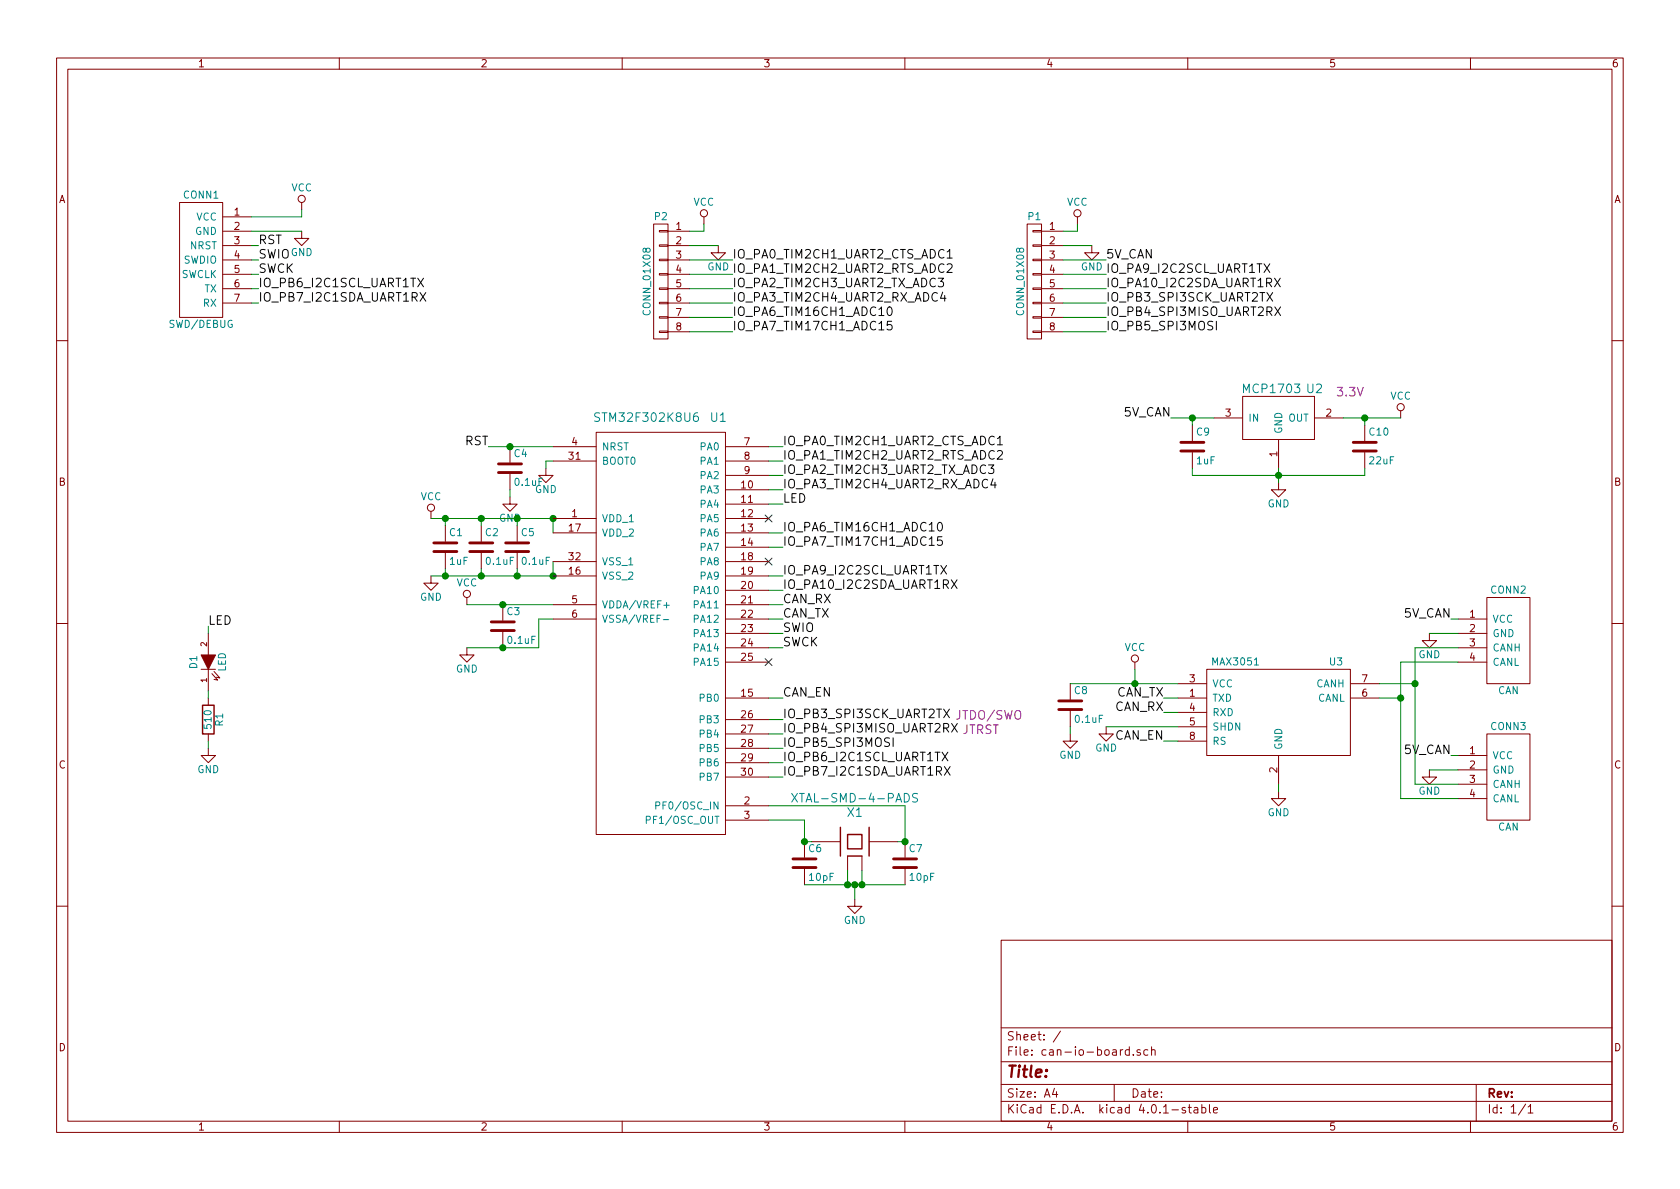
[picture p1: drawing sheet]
<svg xmlns="http://www.w3.org/2000/svg" width="297mm" height="210mm" viewBox="0 0 297 210" stroke-linecap="round" stroke-linejoin="round" font-family="sans-serif">
<g fill="none" stroke="#840000" stroke-width=".18">
<path d="M10 10.3h277v189.9h-277zM12 12.2h273v186.1h-273zM60 10.3v1.9M110 10.3v1.9M160 10.3v1.9M210 10.3v1.9M260 10.3v1.9M31.7 35.8h7.7v20.3h-7.7zM39.4 38.3h5M53.3 35.8v1.3M115.6 39.6h2.5v20.3h-2.5zM124.5 38.3v1.3"/>
<path d="M181.6 39.6h2.5v20.3h-2.5zM190.5 38.3v1.3M39.4 40.9h5M39.4 43.4h5M39.4 46h5M39.4 48.5h5M39.4 51h5M39.4 53.6h5M53.3 40.9v1.3h1.3l-1.3 1.2-1.2-1.2h1.2M116.6 58.5h1.5v.3h-1.5zM116.6 56h1.5v.3h-1.5zM116.6 53.5h1.5v.2h-1.5z"/>
<path d="M116.6 50.9h1.5v.3h-1.5zM116.6 48.4h1.5v.2h-1.5zM116.6 45.8h1.5v.3h-1.5zM116.6 43.3h1.5v.3h-1.5zM116.6 40.8h1.5v.2h-1.5zM118.1 40.9h3.8M118.1 43.4h3.8M118.1 46h3.8M118.1 48.5h3.8M118.1 51h3.8M118.1 53.6h3.8M118.1 56.1h3.8"/>
<path d="M118.1 58.7h3.8M127 43.4v1.3h-1.3l1.3 1.3 1.3-1.3h-1.3M182.6 58.5h1.5v.3h-1.5zM182.6 56h1.5v.3h-1.5zM182.6 53.5h1.5v.2h-1.5zM182.6 50.9h1.5v.3h-1.5zM182.6 48.4h1.5v.2h-1.5zM182.6 45.8h1.5v.3h-1.5zM182.6 43.3h1.5v.3h-1.5zM182.6 40.8h1.5v.2h-1.5zM184.1 40.9h3.9M184.1 43.4h3.9"/>
<path d="M184.1 46h3.9M184.1 48.5h3.9M184.1 51h3.9M184.1 53.6h3.9M184.1 56.1h3.9M184.1 58.7h3.9M193 43.4v1.3h-1.2l1.2 1.3 1.3-1.3h-1.3M10 60.2h2M90.2 79v2.8M97.8 79h7.6M105.4 76.4h22.9v71.2h-22.9zM128.3 79h7.6"/>
<path d="M210.8 75.2v2.8M214.6 73.9h5.1M219.7 70.1h12.7v7.6h-12.7zM226.1 77.7v5.1M232.4 73.9h5.1M241.3 75.2v2.8M247.6 72.6v1.3M285 60.2h2M76.2 90.4v1.3M78.7 93v2.8M78.7 97.8v2.8M85.1 93v2.8"/>
<path d="M85.1 97.8v2.8M90.2 87.9v1.2h1.2l-1.2 1.3-1.3-1.3h1.3M90.2 83.8v2.8M91.4 93v2.8M91.4 97.8v2.8M96.5 82.8v1.3h1.3l-1.3 1.2-1.3-1.2h1.3M97.8 91.7h7.6M97.8 81.5h7.6M97.8 99.3h7.6M97.8 94.2h7.6M128.3 91.7h7.6M128.3 81.5h7.6"/>
<path d="M128.3 84.1h7.6M128.3 86.6h7.6M128.3 89.1h7.6M128.3 99.3h7.6M128.3 94.2h7.6M128.3 96.8h7.6M210.8 80v2.8M226.1 85.3v1.3h1.2l-1.2 1.3-1.3-1.3h1.3M241.3 80v2.8M10 110.3h2M35.6 118.4h2.5M36.8 112v3.8"/>
<path d="M36.8 118.4v3.8M37.5 119.1l1 1.2-.7-.2M37.8 118.7l1.1 1.2-.7-.1M76.2 101.8v1.3h1.3l-1.3 1.3-1.3-1.3h1.3M82.5 114.5v1.3h1.3l-1.3 1.3-1.2-1.3h1.2M82.5 105.7v1.2M88.9 106.9v2.8M88.9 111.8v2.7M97.8 109.5h7.6M97.8 106.9h7.6M97.8 101.8h7.6M128.3 109.5h7.6"/>
<path d="M128.3 112h7.6M128.3 114.5h7.6M128.3 117.1h7.6M128.3 106.9h7.6M128.3 104.4h7.6M128.3 101.8h7.6M200.7 117.1v1.3M213.4 118.4h25.4v15.2h-25.4zM252.7 112v1.3h1.3l-1.3 1.2-1.2-1.2h1.2M257.8 109.5h5.1M257.8 112h5.1M257.8 114.5h5.1"/>
<path d="M257.8 117.1h5.1M262.9 105.7h7.6v15.2h-7.6zM285 110.3h2M36.8 132.3v1.3h1.3l-1.3 1.3-1.2-1.3h1.2M36.8 123.4v1.3M36.8 129.8v1.3M128.3 123.4h7.6M128.3 137.4h7.6M128.3 127.2h7.6M128.3 129.8h7.6M128.3 132.3h7.6M128.3 134.9h7.6"/>
<path d="M189.2 129.8v1.3h1.3l-1.3 1.2-1.2-1.2h1.2M189.2 120.9v2.8M189.2 125.7v2.8M195.6 128.5v1.3h1.2l-1.2 1.3-1.3-1.3h1.3M208.3 123.4h5.1M208.3 120.9h5.1M208.3 126h5.1M208.3 128.5h5.1M208.3 131.1h5.1M226.1 139.9v1.3h1.2l-1.2 1.3-1.3-1.3h1.3M226.1 133.6v5.1M238.8 123.4h5"/>
<path d="M238.8 120.9h5M252.7 136.1v1.3h1.3l-1.3 1.3-1.2-1.3h1.2M257.8 133.6h5.1M257.8 136.1h5.1M257.8 138.7h5.1M262.9 129.8h7.6v15.2h-7.6zM128.3 142.5h7.6M128.3 145h7.6M142.2 148.8v2.8M142.2 153.7v2.8M143.5 148.8h5.1M149.9 151.4v2.5"/>
<path d="M151.1 159v1.3h1.3l-1.3 1.2-1.2-1.2h1.2M152.4 151.4v2.5M153.7 148.8h5M160 148.8v2.8M160 153.7v2.8M257.8 141.2h5.1M10 160.2h2M177 166.3h108v32h-108zM285 160.2h2M60 198.3v1.9M110 198.3v1.9M160 198.3v1.9"/>
<path d="M177 194.8h108M177 191.8h108M177 187.8h108M177 181.8h108M186.4 192.5l-.3 1h.9M186.8 193v1M187.5 182.3l-1.3 2M197 191.8v3M199.7 185.7l-.5-.1-.2 .3v.6l.2 .1 .5-.1M199.7 185.1v1.5M200.4 186.5v.1M201.6 185.7a.37 .37 0 0 0-.6 .1l.1 .2 .5 .2 .1 .1-.3 .3-.4-.1"/>
<path d="M202.9 185.7l-.4-.1-.3 .3 .1 .6 .2 .1 .4-.1M203.6 185.7l.2-.1 .4 .1v.9M203.6 185.1v1.5M209.6 195.9a.37 .37 0 0 0-.6 .1l.1 .3 .5 .1 .1 .1-.3 .3-.4-.1M210 198.3v1.9M210.1 195.8h.5M210.3 195.3v1.3l.3 .2M211.2 195.9h.5l.1 .9M211.8 196.2l-.5 .1-.2 .2 .2 .3 .5-.1M212.5 195.9l.4-.1 .3 .3-.1 .6h-.6M212.5 195.3v1.5M213.8 195.3v1.3l.2 .2"/>
<path d="M214.6 196.3l.7-.1-.1-.3-.4-.1-.2 .2v.7h.6M260 198.3v1.9M261 191.8v6.5M269.7 195.2l-1.2 2M270.2 195.8l.4-.5v1.5M270.2 196.8h.8"/>
<circle cx="53.3" cy="35.2" r=".63"/>
<circle cx="124.5" cy="37.7" r=".63"/>
<circle cx="190.5" cy="37.7" r=".63"/>
<circle cx="247.6" cy="72" r=".63"/>
<circle cx="76.2" cy="89.8" r=".63"/>
<circle cx="82.5" cy="105" r=".63"/>
<circle cx="200.7" cy="116.5" r=".63"/>
</g>
<path d="M35.8 124.7h2v5.1h-2zM148.6 146.3v5.1M149.9 147.6h2.5v2.5h-2.5zM149.9 151.4h2.5M153.7 146.3v5.1" fill="none" stroke="#840000" stroke-width=".25"/>
<path d="M123.3 73a.62 .62 0 0 0-.7 .7l.1 .7a.48 .48 0 0 0 .8-.2l-.1-.5a.48 .48 0 0 0-.8 .2M117.3 109.6h.9M117.4 107h.9M114.3 145l.6-.1v-.5l-.6-.1v1.3M116 142.5l.6-.1v-.5l-.6-.1v1.3M140 140.3l1 1.5M141 140.3l-1 1.5M162.2 140.4a.62 .62 0 0 0-.8 .1v.4l.8 .3v.5a.62 .62 0 0 1-.9 .1" fill="none" stroke="#008484" stroke-width=".18"/>
<g fill="none" stroke="#840000" stroke-width=".51">
<path d="M208.8 79.8h4.1M208.8 78.2h4.1M239.3 79.8h4M239.3 78.2h4M76.7 97.5h4.1M76.7 96h4.1M83.1 97.5h4M83.1 96h4M88.1 83.6h4.1M88.1 82h4.1M89.4 97.5h4.1M89.4 96h4.1"/>
<path d="M86.9 111.5h4M86.9 110h4M187.2 125.5h4.1M187.2 123.9h4.1M140.2 153.4h4.1M140.2 151.9h4.1M158 153.4h4.1M158 151.9h4.1"/>
</g>
<path d="M35.6 115.8h2.5l-1.3 2.6z" fill="#840000" stroke="#840000" stroke-width=".18"/>
<g fill="none" stroke="#000" stroke-width=".18">
<path d="M73.9 49.2l1 1.5M74.3 51.7l1 1.6M74.9 49.2l-1 1.5M75.3 51.7l-1 1.6M157 54.4l.2-.1a.81 .81 0 0 1 .6 .7 .81 .81 0 0 1-.6 .8l-.2-.2-.2-.4zM157.7 56.8h-.8l-.1 .8 .3-.2 .5 .1 .1 .2v.4l-.3 .2h-.3l-.3-.1M165.9 49.2h.9l-.5 .6 .4 .1 .1 .2v.5l-.3 .1h-.4l-.2-.1M166.7 51.7l-.4 1.1h1M167 52.2v1.1M167.5 46.8l.2-.1h.3l.3 .1 .1 .3-.1 .2-.9 .9h1M167.5 45.6h.9M215.1 56.8v1.5"/>
<path d="M223.5 46.7l1 1.5M224 51.7l1 1.6M224.5 46.7l-1 1.5M225 51.7l-1 1.6M225.3 49.2l1.1 1.5M225.4 54.3l1 1.5M226.4 49.2l-1.1 1.5M226.4 54.3l-1 1.5M176.4 79.8l.2-.1h.3l.3 .1v.3v.2l-.9 .9h.9M176.4 78.7h.8M165.9 92.5l.2-.1a.81 .81 0 0 1 .5 .7 .81 .81 0 0 1-.5 .8l-.2-.2-.2-.4zM166.3 100l1.1 1.5"/>
<path d="M166.5 94.9h-.7l-.1 .8 .3-.2 .5 .1 .1 .2v.4l-.3 .2h-.3l-.3-.1M167.4 100l-1.1 1.5M174.8 82.2h.9l-.5 .6 .4 .1 .1 .2-.1 .5-.2 .1h-.4l-.2-.1M175.6 84.7l-.4 1.1h.9M175.9 85.3v1M168.2 102.5l1 1.6M169.2 102.5l-1 1.6M157.9 130.5v1.5M166.6 133l1 1.5M166.9 125.4l1 1.5M167 135.6l1 1.5M167.6 133l-1 1.5"/>
<path d="M167.9 125.4l-1 1.5M168 135.6l-1 1.5M168.2 127.9l1.1 1.6M169.3 127.9l-1.1 1.6"/>
</g>
<path d="M135.3 91.1l1.2 1.2M135.3 98.7l1.2 1.2M136.5 91.1l-1.2 1.2M136.5 98.7l-1.2 1.2M135.3 116.5l1.2 1.2M136.5 116.5l-1.2 1.2" fill="none" stroke="#000084" stroke-width=".18"/>
<g fill="none" stroke="#008400" stroke-width=".18">
<path d="M53.3 37.1v1.2h-8.9M124.5 39.6v1.3h-2.6M190.5 39.6v1.3h-2.5M44.4 53.6h1.3M44.4 51h1.3M44.4 48.5h1.3M44.4 46h1.3M44.4 43.4h1.3M44.4 40.9h8.9M121.9 58.7h7.6M121.9 56.1h7.6M121.9 53.6h7.6"/>
<path d="M121.9 51h7.6M121.9 48.5h7.6M121.9 46h7.6M121.9 43.4h5.1M188 58.7h7.6M188 56.1h7.6M188 53.6h7.6M188 51h7.6M188 48.5h7.6M188 46h7.6M188 43.4h5M86.4 79h11.4"/>
<path d="M135.9 79h2.5M207 73.9h7.6M210.8 73.9v1.3M237.5 73.9h10.1M241.3 73.9v1.3M76.2 91.7h21.6v2.5M78.7 91.7v1.3M85.1 91.7v1.3M90.2 86.6v1.3M91.4 91.7v1.3M97.8 81.5h-1.3v1.3M97.8 99.3v2.5h-21.6"/>
<path d="M135.9 86.6h2.5M135.9 84.1h2.5M135.9 81.5h2.5M135.9 96.8h2.5M135.9 94.2h2.5M135.9 89.1h2.5M210.8 82.8v1.3h30.5v-1.3M226.1 82.8v2.5M36.8 110.7v1.3M78.7 100.6v1.2M82.5 106.9h15.3M85.1 100.6v1.2"/>
<path d="M91.4 100.6v1.2M97.8 109.5h-2.6v5h-12.7M135.9 104.4h2.5M135.9 101.8h2.5M135.9 106.9h2.5M135.9 109.5h2.5M135.9 114.5h2.5M135.9 112h2.5M200.7 118.4v2.5M252.7 112h5.1M256.5 109.5h1.3M257.8 114.5h-7.6v24.2h7.6"/>
<path d="M257.8 117.1h-10.2v24.1h10.2M36.8 122.2v1.2M36.8 131.1v1.2M135.9 123.4h2.5M135.9 137.4h2.5M135.9 134.9h2.5M135.9 132.3h2.5M135.9 129.8h2.5M135.9 127.2h2.5M189.2 128.5v1.3M189.2 120.9h19.1M195.6 128.5h12.7"/>
<path d="M205.7 123.4h2.6M205.7 131.1h2.6M205.7 126h2.6M226.1 138.7v1.2M243.8 123.4h3.8M243.8 120.9h6.4M252.7 136.1h5.1M256.5 133.6h1.3M135.9 142.5h24.1v6.3h-1.3M135.9 145h6.3v3.8h1.3M142.2 156.5h17.8M149.9 153.9v2.6"/>
<path d="M151.1 156.5v2.5M152.4 153.9v2.6"/>
</g>
<g fill="#008400" stroke="#008400" stroke-width=".25">
<circle cx="78.7" cy="101.8" r=".51"/>
<circle cx="78.7" cy="91.7" r=".51"/>
<circle cx="88.9" cy="106.9" r=".51"/>
<circle cx="88.9" cy="114.5" r=".51"/>
<circle cx="142.2" cy="148.8" r=".51"/>
<circle cx="160" cy="148.8" r=".51"/>
<circle cx="149.9" cy="156.5" r=".51"/>
<circle cx="152.4" cy="156.5" r=".51"/>
<circle cx="151.1" cy="156.5" r=".51"/>
<circle cx="90.2" cy="79" r=".51"/>
<circle cx="85.1" cy="101.8" r=".51"/>
<circle cx="91.4" cy="101.8" r=".51"/>
<circle cx="97.8" cy="101.8" r=".51"/>
<circle cx="85.1" cy="91.7" r=".51"/>
<circle cx="97.8" cy="91.7" r=".51"/>
<circle cx="200.7" cy="120.9" r=".51"/>
<circle cx="241.3" cy="73.9" r=".51"/>
<circle cx="210.8" cy="73.9" r=".51"/>
<circle cx="247.7" cy="123.4" r=".51"/>
<circle cx="250.2" cy="120.9" r=".51"/>
<circle cx="226.1" cy="84.1" r=".51"/>
</g>
<text font-size="2.8" fill="#840000" x="178" y="190.5">Title:</text>
<g font-size="2.1">
<text x="45.7" y="43.2">RST</text>
<text x="45.7" y="45.7">SWIO</text>
<text x="129.5" y="45.7">IO_PA0_TIM2CH1_UART2_CTS_ADC1</text>
<text x="195.6" y="45.7">5V_CAN</text>
<text x="45.7" y="48.3">SWCK</text>
<text x="45.7" y="50.8">IO_PB6_I2C1SCL_UART1TX</text>
<text x="45.7" y="53.3">IO_PB7_I2C1SDA_UART1RX</text>
<text x="129.5" y="48.3">IO_PA1_TIM2CH2_UART2_RTS_ADC2</text>
<text x="129.5" y="50.8">IO_PA2_TIM2CH3_UART2_TX_ADC3</text>
<text x="129.5" y="53.3">IO_PA3_TIM2CH4_UART2_RX_ADC4</text>
<text x="195.6" y="53.3">IO_PB3_SPI3SCK_UART2TX</text>
<text x="195.6" y="48.3">IO_PA9_I2C2SCL_UART1TX</text>
<text x="195.6" y="50.8">IO_PA10_I2C2SDA_UART1RX</text>
<text x="129.5" y="58.4">IO_PA7_TIM17CH1_ADC15</text>
<text x="129.5" y="55.9">IO_PA6_TIM16CH1_ADC10</text>
<text x="195.6" y="58.4">IO_PB5_SPI3MOSI</text>
<text x="195.6" y="55.9">IO_PB4_SPI3MISO_UART2RX</text>
<text x="198.6" y="73.7">5V_CAN</text>
<text x="82.1" y="78.7">RST</text>
<text x="138.4" y="81.3">IO_PA1_TIM2CH2_UART2_RTS_ADC2</text>
<text x="138.4" y="78.7">IO_PA0_TIM2CH1_UART2_CTS_ADC1</text>
<text x="138.4" y="83.8">IO_PA2_TIM2CH3_UART2_TX_ADC3</text>
<text x="138.4" y="88.9">LED</text>
<text x="138.4" y="86.4">IO_PA3_TIM2CH4_UART2_RX_ADC4</text>
<text x="138.4" y="94">IO_PA6_TIM16CH1_ADC10</text>
<text x="138.4" y="101.6">IO_PA9_I2C2SCL_UART1TX</text>
<text x="138.4" y="96.5">IO_PA7_TIM17CH1_ADC15</text>
<text x="138.4" y="106.7">CAN_RX</text>
<text x="138.4" y="104.1">IO_PA10_I2C2SDA_UART1RX</text>
<text x="36.8" y="110.5">LED</text>
<text x="138.4" y="111.8">SWIO</text>
<text x="138.4" y="109.2">CAN_TX</text>
<text x="248.2" y="109.2">5V_CAN</text>
<text x="138.4" y="114.3">SWCK</text>
<text x="138.4" y="123.2">CAN_EN</text>
<text x="197" y="125.7">CAN_RX</text>
<text x="197.3" y="123.2">CAN_TX</text>
<text x="138.4" y="129.5">IO_PB4_SPI3MISO_UART2RX</text>
<text x="138.4" y="127">IO_PB3_SPI3SCK_UART2TX</text>
<text x="197" y="130.8">CAN_EN</text>
<text x="138.4" y="134.6">IO_PB6_I2C1SCL_UART1TX</text>
<text x="138.4" y="137.2">IO_PB7_I2C1SDA_UART1RX</text>
<text x="138.4" y="132.1">IO_PB5_SPI3MOSI</text>
<text x="248.2" y="133.3">5V_CAN</text>
</g>
<g font-size="2.1" fill="#008484">
<text x="220.1" y="69.5">MCP1703</text>
<text x="231.1" y="69.5">U2</text>
<text x="105.8" y="74.6">STM32F302K8U6</text>
<text x="125.7" y="74.6">U1</text>
<text x="141.4" y="141.9">XTAL-SMD-4-PADS</text>
<text x="149.8" y="144.4">X1</text>
</g>
<g font-size="2.1" fill="#840084">
<text x="236.2" y="70.1">3.3V</text>
<text x="168.9" y="127.2">JTDO/SWO</text>
<text x="170.2" y="129.8">JTRST</text>
</g>
<g font-size="2.1" fill="#840000">
<text x="178" y="184">Sheet: /</text>
<text x="178" y="186.7">File: can-io-board.sch</text>
<text x="178" y="196.9">KiCad E.D.A. kicad 4.0.1-stable</text>
<text x="178" y="194.1">Size: A4</text>
<text x="200" y="194.1">Date:</text>
<text x="263" y="194.1">Rev:</text>
<text x="263" y="196.9">Id: 1/1</text>
</g>
<g font-size="1.8" fill="#840000">
<text x="35" y="11.9">1</text>
<text x="85" y="11.9">2</text>
<text x="135" y="11.9">3</text>
<text x="185" y="11.9">4</text>
<text x="235" y="11.9">5</text>
<text x="285" y="11.9">6</text>
<text x="10.4" y="35.9">A</text>
<text x="285.4" y="35.9">A</text>
<text x="41.4" y="38.1">1</text>
<text x="41.4" y="40.6">2</text>
<text x="119.5" y="40.6">1</text>
<text x="185.6" y="40.6">1</text>
<text x="41.4" y="43.2">3</text>
<text x="41.4" y="45.7">4</text>
<text x="119.5" y="43.2">2</text>
<text x="119.5" y="45.7">3</text>
<text x="185.6" y="43.2">2</text>
<text x="185.6" y="45.7">3</text>
<text x="41.4" y="48.3">5</text>
<text x="41.4" y="50.8">6</text>
<text x="41.4" y="53.3">7</text>
<text x="119.5" y="48.3">4</text>
<text x="119.5" y="50.8">5</text>
<text x="119.5" y="53.3">6</text>
<text x="185.6" y="48.3">4</text>
<text x="185.6" y="50.8">5</text>
<text x="185.6" y="53.3">6</text>
<text x="119.5" y="55.9">7</text>
<text x="119.5" y="58.4">8</text>
<text x="185.6" y="55.9">7</text>
<text x="185.6" y="58.4">8</text>
<text x="216.7" y="73.7">3</text>
<text x="234.5" y="73.7">2</text>
<text x="100.6" y="81.3">31</text>
<text x="101.1" y="78.7">4</text>
<text x="131.6" y="78.7">7</text>
<text x="131.6" y="81.3">8</text>
<text x="131.6" y="83.8">9</text>
<text x="225.8" y="80.7" transform="rotate(-90 225.8 80.7)">1</text>
<text x="10.4" y="85.9">B</text>
<text x="131.1" y="86.4">10</text>
<text x="131.1" y="88.9">11</text>
<text x="285.4" y="85.9">B</text>
<text x="100.6" y="94">17</text>
<text x="101.1" y="91.4">1</text>
<text x="131.1" y="91.4">12</text>
<text x="131.1" y="94">13</text>
<text x="100.6" y="99.1">32</text>
<text x="100.6" y="101.6">16</text>
<text x="131.1" y="96.5">14</text>
<text x="131.1" y="99.1">18</text>
<text x="131.1" y="101.6">19</text>
<text x="101.1" y="106.7">5</text>
<text x="131.1" y="104.1">20</text>
<text x="131.1" y="106.7">21</text>
<text x="101.1" y="109.2">6</text>
<text x="131.1" y="109.2">22</text>
<text x="131.1" y="111.8">23</text>
<text x="259.9" y="109.2">1</text>
<text x="259.9" y="111.8">2</text>
<text x="131.1" y="114.3">24</text>
<text x="131.1" y="116.8">25</text>
<text x="259.9" y="114.3">3</text>
<text x="259.9" y="116.8">4</text>
<text x="131.1" y="123.2">15</text>
<text x="210.3" y="123.2">1</text>
<text x="210.3" y="120.6">3</text>
<text x="210.3" y="125.7">4</text>
<text x="240.8" y="123.2">6</text>
<text x="240.8" y="120.6">7</text>
<text x="131.1" y="127">26</text>
<text x="131.1" y="129.5">27</text>
<text x="210.3" y="128.3">5</text>
<text x="210.3" y="130.8">8</text>
<text x="10.4" y="135.9">C</text>
<text x="131.1" y="137.2">30</text>
<text x="131.1" y="132.1">28</text>
<text x="131.1" y="134.6">29</text>
<text x="225.8" y="136.6" transform="rotate(-90 225.8 136.6)">2</text>
<text x="259.9" y="133.3">1</text>
<text x="259.9" y="135.9">2</text>
<text x="285.4" y="135.9">C</text>
<text x="131.6" y="142.2">2</text>
<text x="259.9" y="138.4">3</text>
<text x="259.9" y="141">4</text>
<text x="131.6" y="144.8">3</text>
<text x="10.4" y="185.9">D</text>
<text x="285.4" y="185.9">D</text>
<text x="35" y="199.9">1</text>
<text x="85" y="199.9">2</text>
<text x="135" y="199.9">3</text>
<text x="185" y="199.9">4</text>
<text x="235" y="199.9">5</text>
<text x="285" y="199.9">6</text>
</g>
<g font-size="1.8" fill="#008484">
<text x="32.5" y="35.1">CONN1</text>
<text x="51.5" y="33.8">VCC</text>
<text x="34.4" y="41.5">GND</text>
<text x="34.6" y="39">VCC</text>
<text x="115.8" y="38.9">P2</text>
<text x="122.6" y="36.4">VCC</text>
<text x="181.8" y="38.9">P1</text>
<text x="188.6" y="36.4">VCC</text>
<text x="32.4" y="46.6">SWDIO</text>
<text x="33.5" y="44.1">NRST</text>
<text x="51.4" y="45.3">GND</text>
<text x="125" y="47.8">GND</text>
<text x="191.1" y="47.8">GND</text>
<text x="31.9" y="49.1">SWCLK</text>
<text x="36.1" y="51.7">TX</text>
<text x="30.1" y="58">SWD/DEBUG</text>
<text x="35.9" y="54.2">RX</text>
<text x="115" y="55.4" transform="rotate(-90 115 55.4)">CONN_01X08</text>
<text x="181.1" y="55.4" transform="rotate(-90 181.1 55.4)">CONN_01X08</text>
<text x="245.8" y="70.7">VCC</text>
<text x="211.6" y="77">C9</text>
<text x="220.7" y="74.5">IN</text>
<text x="226.7" y="76.7" transform="rotate(-90 226.7 76.7)">GND</text>
<text x="227.7" y="74.5">OUT</text>
<text x="242.2" y="77">C10</text>
<text x="90.9" y="80.8">C4</text>
<text x="106.4" y="79.6">NRST</text>
<text x="106.4" y="82.2">BOOT0</text>
<text x="123.8" y="79.6">PA0</text>
<text x="123.8" y="82.2">PA1</text>
<text x="211.6" y="82.1">1uF</text>
<text x="242.2" y="82.1">22uF</text>
<text x="74.3" y="88.4">VCC</text>
<text x="91.1" y="85.9">0.1uF</text>
<text x="94.6" y="87.2">GND</text>
<text x="123.8" y="84.7">PA2</text>
<text x="123.8" y="87.2">PA3</text>
<text x="123.8" y="89.8">PA4</text>
<text x="224.1" y="89.7">GND</text>
<text x="79.5" y="94.8">C1</text>
<text x="85.9" y="94.8">C2</text>
<text x="92.2" y="94.8">C5</text>
<text x="106.4" y="92.3">VDD_1</text>
<text x="106.4" y="94.9">VDD_2</text>
<text x="123.8" y="92.3">PA5</text>
<text x="123.8" y="94.9">PA6</text>
<text x="79.5" y="99.9">1uF</text>
<text x="86.1" y="99.9">0.1uF</text>
<text x="92.4" y="99.9">0.1uF</text>
<text x="106.4" y="99.9">VSS_1</text>
<text x="123.8" y="97.4">PA7</text>
<text x="123.8" y="99.9">PA8</text>
<text x="74.2" y="106.2">GND</text>
<text x="80.7" y="103.7">VCC</text>
<text x="106.4" y="107.6">VDDA/VREF+</text>
<text x="106.4" y="102.5">VSS_2</text>
<text x="122.8" y="105">PA10</text>
<text x="122.8" y="107.6">PA11</text>
<text x="123.8" y="102.5">PA9</text>
<text x="263.6" y="104.9">CONN2</text>
<text x="89.7" y="108.8">C3</text>
<text x="89.9" y="113.8">0.1uF</text>
<text x="106.4" y="110.1">VSSA/VREF-</text>
<text x="122.8" y="110.1">PA12</text>
<text x="122.8" y="112.6">PA13</text>
<text x="263.9" y="110.1">VCC</text>
<text x="263.9" y="112.6">GND</text>
<text x="34.8" y="118.2" transform="rotate(-90 34.8 118.2)">D1</text>
<text x="39.9" y="118.8" transform="rotate(-90 39.9 118.8)">LED</text>
<text x="80.6" y="118.9">GND</text>
<text x="122.8" y="115.2">PA14</text>
<text x="122.8" y="117.7">PA15</text>
<text x="198.8" y="115.1">VCC</text>
<text x="214.5" y="117.6">MAX3051</text>
<text x="235.1" y="117.6">U3</text>
<text x="250.8" y="116.4">GND</text>
<text x="263.9" y="115.2">CANH</text>
<text x="263.9" y="117.7">CANL</text>
<text x="123.8" y="124.1">PB0</text>
<text x="190" y="122.7">C8</text>
<text x="214.4" y="124.1">TXD</text>
<text x="214.4" y="121.5">VCC</text>
<text x="232.6" y="121.5">CANH</text>
<text x="232.8" y="124.1">CANL</text>
<text x="264.8" y="122.7">CAN</text>
<text x="37.4" y="128.7" transform="rotate(-90 37.4 128.7)">510</text>
<text x="39.4" y="128.4" transform="rotate(-90 39.4 128.4)">R1</text>
<text x="123.8" y="127.9">PB3</text>
<text x="123.8" y="130.4">PB4</text>
<text x="190.2" y="127.8">0.1uF</text>
<text x="214.4" y="126.6">RXD</text>
<text x="214.4" y="129.2">SHDN</text>
<text x="214.4" y="131.7">RS</text>
<text x="263.6" y="129.1">CONN3</text>
<text x="34.9" y="136.7">GND</text>
<text x="123.8" y="133">PB5</text>
<text x="123.8" y="135.5">PB6</text>
<text x="187.3" y="134.2">GND</text>
<text x="193.6" y="132.9">GND</text>
<text x="226.7" y="132.6" transform="rotate(-90 226.7 132.6)">GND</text>
<text x="263.9" y="134.2">VCC</text>
<text x="263.9" y="136.8">GND</text>
<text x="116.9" y="143.1">PF0/OSC_IN</text>
<text x="123.8" y="138">PB7</text>
<text x="250.8" y="140.5">GND</text>
<text x="263.9" y="139.3">CANH</text>
<text x="263.9" y="141.9">CANL</text>
<text x="115" y="145.7">PF1/OSC_OUT</text>
<text x="224.1" y="144.3">GND</text>
<text x="264.8" y="146.9">CAN</text>
<text x="143" y="150.7">C6</text>
<text x="143.2" y="155.7">10pF</text>
<text x="160.8" y="150.7">C7</text>
<text x="160.9" y="155.7">10pF</text>
<text x="149.2" y="163.4">GND</text>
</g>
<text font-size="1.8" fill="#008400" x="88.2" y="92.2">GND</text>
<g font-size="1.4" fill="#840000">
<text x="36.6" y="114.3" transform="rotate(-90 36.6 114.3)">2</text>
<text x="36.6" y="120.6" transform="rotate(-90 36.6 120.6)">1</text>
</g>
</svg>
